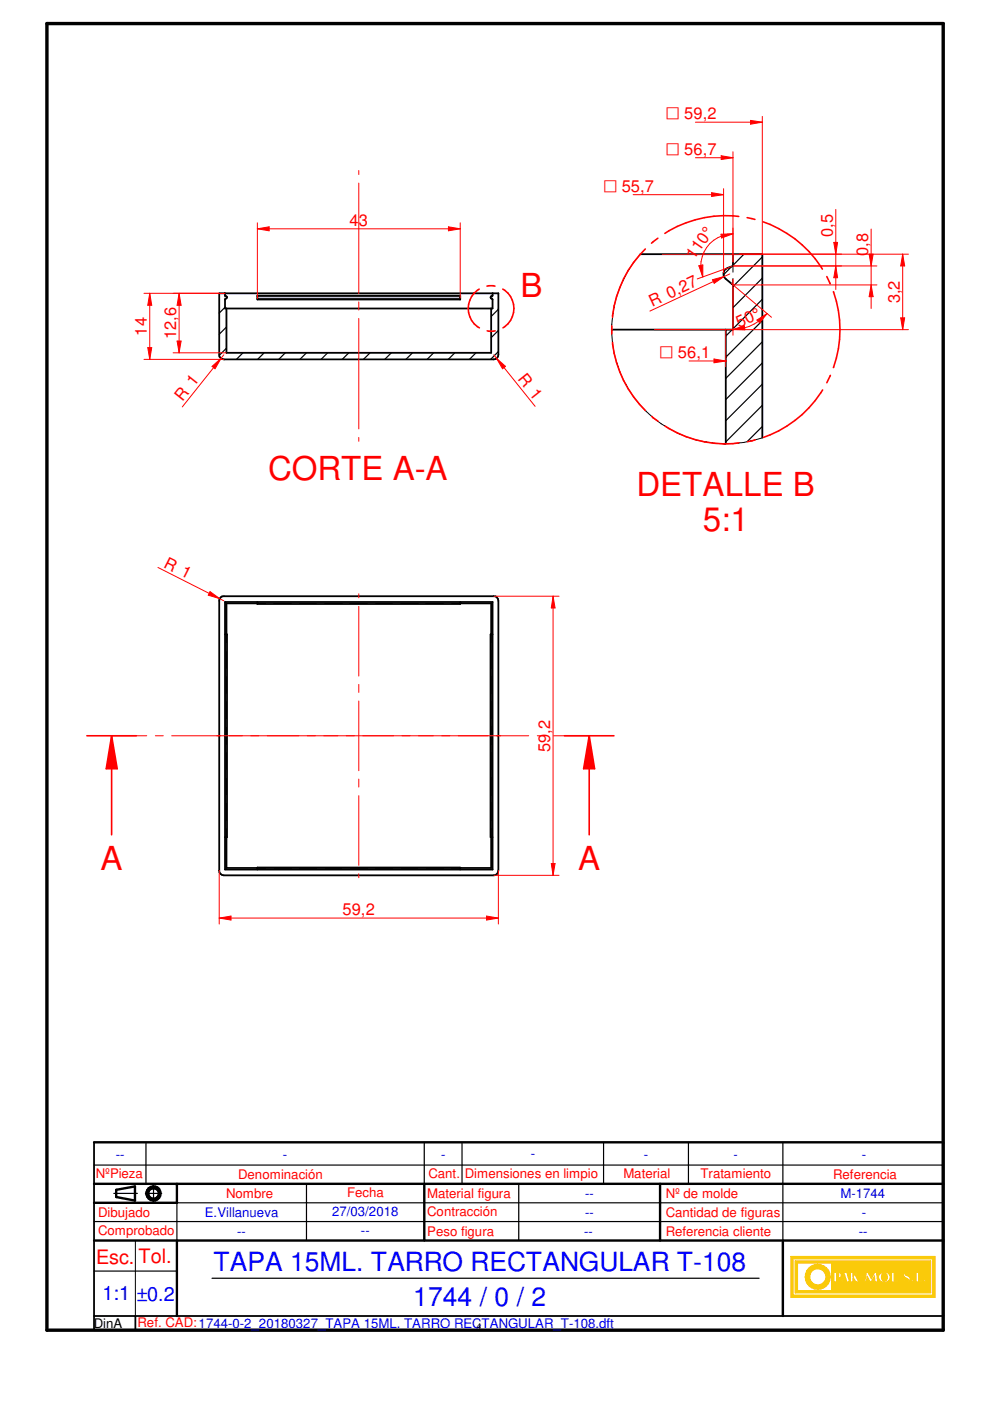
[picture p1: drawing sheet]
<svg xmlns="http://www.w3.org/2000/svg" width="210mm" height="297mm" viewBox="0 0 210 297" stroke-linecap="round" stroke-linejoin="round" font-family="sans-serif">
<path d="M9.9 5h190.1v277h-190.1z" fill="none" stroke="#000" stroke-width=".72"/>
<g fill="none" stroke="#000" stroke-width=".51">
<path d="M19.9 255h17.6M19.9 251h180.1M24.6 252.3v1.5M28.6 251.5v3.1M140 251v12M19.9 263h180.1M166 263v16"/>
<circle cx="32.5" cy="253" r="1.5"/>
<circle cx="32.6" cy="253" r="1.14"/>
</g>
<path d="M19.9 242.2v39.8h180.1v-39.8M19.9 279h180.1M28.7 279v3" fill="none" stroke="#000" stroke-width=".38"/>
<g fill="none" stroke="#000" stroke-width=".25">
<path d="M19.9 247h180.1M19.9 259h180.1M24.1 253h5M30.8 253h3.5M30.9 242.2v8.8M32.6 251.3v3.5M37.5 255v8M65 251v12M98 242.2v8.8M110 251v12M128 242.2v8.8M146 242.2v8.8"/>
<path d="M166 242.2v20.8M19.9 269.5h17.6M45 271h116"/>
</g>
<g fill="#faca0a">
<path d="M167.7 266.4v8.6h30.5v-8.6zM168.1 266.9h29.7v7.7h-29.7z" fill-rule="evenodd"/>
<path d="M168.6 267.3v6.8h28.7v-6.8zM193.1 271.5a.3 .3 0 0 1 .6 0 .3 .3 0 0 1-.6 0zM194.2 269.7h.6v1.9h.8v.2h-1.4zM195.9 271.4l.4-.1v.4l-.3 .1zM169.1 267.8h7.2v5.8h-7.2zM176.8 269.7h.8a.61 .61 0 0 1 .8 .5 .61 .61 0 0 1-.6 .7h-.4v.9h-.6zM179 269.7h.5l.6 2.1h-.6l-.1-.4h-.6l-.2 .4h-.2zM180.3 269.7h.5v.9l.8-.9h.3l-.5 .7 .7 1.4h-.7l-.5-.9-.1 .9h-.5zM182.2 270.6h.8v.2h-.8zM183.7 269.7h.3l.7 1.4 .8-1.4h.3l.3 2.1h-.6l-.1-1.2-.7 1.2h-.2l-.6-1.2-.2 1.2h-.4zM186.4 270.2a1.19 1.19 0 0 1 1.7-.4 1.19 1.19 0 0 1 .3 1.7 1.2 1.2 0 0 1-1.5 .2 1.2 1.2 0 0 1-.5-1.5zM189 269.7h.6v1.9h.8v.2h-1.4zM191.6 270a.73 .73 0 0 1 .8-.3 .73 .73 0 0 1 .6 .6l-.3 .1a.35 .35 0 0 0-.3-.5 .35 .35 0 0 0-.4 .4l.3 .1a.74 .74 0 0 1 .6 1.1 .74 .74 0 0 1-1.2 .1l-.1-.5h.2v.3a.35 .35 0 0 0 .5 .2 .35 .35 0 0 0 .1-.5 .88 .88 0 0 1-.8-1.1z" fill-rule="evenodd"/>
</g>
<g fill="none" stroke="#faca0a" stroke-width=".25">
<path d="M176.8 269.7h.8a.63 .63 0 0 1 .7 .3 .63 .63 0 0 1 0 .8l-.9 .1v.9h-.6zM179 269.7h.5l.6 2.1h-.6l-.1-.4h-.6l-.2 .4h-.2zM180.3 269.7h.5v.9l.8-.9h.3l-.5 .7 .7 1.4h-.7l-.5-.9-.1 .9h-.5zM183.7 269.7h.3l.7 1.4 .8-1.4h.3l.3 2.1h-.6l-.1-1.2-.7 1.2h-.2l-.6-1.2-.2 1.2h-.4zM186.4 270.2a1.19 1.19 0 0 1 1.7-.4 1.19 1.19 0 0 1 .3 1.7 1.2 1.2 0 0 1-1.5 .2 1.2 1.2 0 0 1-.5-1.5zM191.8 271.3h.1M192.2 271.7l-.4-.3v-.3h-.2a.73 .73 0 0 0 .4 .7 .73 .73 0 0 0 .8-.1M192.2 271.7h.1M192.2 269.7l-.4 .2-.2 .4a1.24 1.24 0 0 0 .9 1l.1 .1M192.3 269.7h.1M192.3 269.7l.6 .3 .1 .3-.3 .1a.35 .35 0 0 0-.3-.5 .35 .35 0 0 0-.4 .4l1 .6-.2 .8M192.3 270.4h.1"/>
<path d="M192.6 271.4h.1M192.6 271.4l-.4 .3M192.8 271.7h.1"/>
</g>
<path d="M171.3 269.1a2.65 2.65 0 0 1 2.9-.9 2.65 2.65 0 0 1 1.8 2.4h-.9a1.75 1.75 0 0 0-2.6-1.4 1.75 1.75 0 0 0 0 3 1.75 1.75 0 0 0 2.6-1.4h.9a2.66 2.66 0 0 1-3.6 2.4 2.66 2.66 0 0 1-1.1-4.1z" fill-rule="evenodd" fill="#faca0a"/>
<path d="M171.5 268.9a2.65 2.65 0 0 1 2.8-.7 2.65 2.65 0 0 1 1.7 2.4h-.9a1.74 1.74 0 0 0-2.6-1.4 1.74 1.74 0 0 0 0 3 1.74 1.74 0 0 0 2.6-1.4h.9a2.65 2.65 0 0 1-3.7 2.3 2.65 2.65 0 0 1-.8-4.2z" fill="none" stroke="#faca0a" stroke-width=".25"/>
<path d="M177.4 270l.4 .2v.4l-.3 .2h-.1z" fill-rule="evenodd" fill="#faca0a"/>
<path d="M177.4 270l.4 .2v.4l-.3 .2h-.1z" fill="none" stroke="#faca0a" stroke-width=".25"/>
<path d="M179.1 270.3l.2 .8h-.5z" fill="#faca0a"/>
<path d="M179.1 270.3l.2 .8h-.5z" fill="none" stroke="#faca0a" stroke-width=".25"/>
<path d="M187.1 270.2a.65 .65 0 0 1 .8-.1 .65 .65 0 0 1 .3 .7 .68 .68 0 0 1-.7 .9 .68 .68 0 0 1-.6-.9z" fill-rule="evenodd" fill="#faca0a"/>
<g fill="none" stroke="#faca0a" stroke-width=".25">
<path d="M167.7 266.4h30.5v8.6h-30.5zM168.1 266.9h29.7v7.7h-29.7zM168.6 267.3h28.7v6.8h-28.7zM169.1 267.8h7.2v5.8h-7.2zM182.2 270.6h.8v.2h-.8zM187.2 270l.3-.1a.9 .9 0 0 1 .6 .9 .9 .9 0 0 1-.6 .9 .96 .96 0 0 1-.3-1.7zM189 269.7h.6v1.9h.8v.2h-1.4zM194.2 269.7h.6v1.9h.8v.2h-1.4zM195.9 271.4l.4-.1v.4l-.3 .1z"/>
<circle cx="193.4" cy="271.5" r=".27"/>
</g>
<path d="M19.9 242.2h180.1M24.6 253.8l4 .8M28.6 251.5l-4 .8M37.5 251v4M90 251v12M37.5 263v16" fill="none" stroke="#000" stroke-width=".51"/>
<path d="M37.5 255h162.5M90 242.2v8.8" fill="none" stroke="#000" stroke-width=".25"/>
<g fill="none" stroke="#000" stroke-width=".21">
<path d="M47.9 134.5v43M48 134.5v1.8M48 138.1v3.5M54.6 127.9h1.7M54.6 127.8h43M58.2 127.9h3.5M63.5 127.9h3.6M68.9 127.9h3.5M74.3 127.9h3.5M79.7 127.9h3.5M85 127.9h3.6M90.4 127.9h3.5"/>
<path d="M95.8 127.9h1.8M104.1 134.5l.1 43M48 143.5v3.5M48 148.8v3.6M48 154.2v3.6M48 159.6v3.6M48 165v3.5M48 170.3v3.6M48 175.7v1.8M54.6 184h1.7M54.6 184.1h43M58.2 184h3.5"/>
<path d="M63.6 184h3.5M69 184h3.5M74.3 184h3.6M79.7 184h3.5M85.1 184h3.5M90.4 184h3.6M95.8 184h1.8M28.7 263v16"/>
</g>
<path d="M46.8 126.7l.7-.3h57.2a.94 .94 0 0 1 1 1v57.2a1.01 1.01 0 0 1-1 1h-57.2a1.01 1.01 0 0 1-1-1v-57.2zM47.7 127.6h56.7v56.8h-56.7zM47.7 134.5h.4v43h-.4M54.6 127.9h-6.6v6.6M54.6 127.6v.5h43v-.5M97.6 127.9h6.5v6.6M104.4 134.5h-.4v43h.4M48 177.5v6.5h6.6M104.1 177.5v6.5h-6.5M54.6 184.4v-.5h43v.5" fill="none" stroke="#000" stroke-width=".38"/>
<path d="M76.1 125.9v.8M76.1 128.6v14.7M23.7 156h7.4M32.9 156h1.7M36.4 156h75.7M76.1 145.1v1.7M76.1 148.6v14.8M113.9 156h1.7M117.4 156h7.5M76.1 165.2v1.7M76.1 168.7v14.8M76.1 185.3v.8" fill="none" stroke="#f00" stroke-width=".21"/>
<path d="M28.9 156h-5.2v21M119.7 156h5.2" fill="none" stroke="#f00" stroke-width=".34"/>
<path d="M23.7 156l1.1 7h-2.3z" fill="#f00"/>
<path d="M23.7 156l1.1 7h-2.3zM124.9 156v21" fill="none" stroke="#f00" stroke-width=".34"/>
<path d="M124.9 156l1.2 7h-2.4z" fill="#f00"/>
<g fill="none" stroke="#f00" stroke-width=".34">
<path d="M136.8 52.8a23.5 23.5 0 0 0-6.9 14.5M139.5 50.5l-1.4 1.1M156.6 45.9a23.8 23.8 0 0 0-15.6 3.6M158.4 46.1l1.7 .4M161.8 47a23.9 23.9 0 0 1 12.6 10.1M175.3 58.6l.7 1.6M101.6 61.3a4.8 4.8 0 0 0 0 8.2M103.3 60.7h1.6M103.3 70.1h1.7M106.6 61.3a4.8 4.8 0 0 1 0 8.2M129.7 69.1v1.7M129.9 72.6a23.8 23.8 0 0 0 7 14.5"/>
<path d="M176.1 79.6l-.8 1.6M176.7 61.8a23.9 23.9 0 0 1 0 16.1M138.2 88.3l1.3 1M141 90.3a23.4 23.4 0 0 0 15.7 3.6M160.1 93.3l-1.6 .3M174.4 82.7a23.8 23.8 0 0 1-12.6 10.1M18.4 156h5.3M124.9 156l1.2 7h-2.4zM124.9 156h5.3"/>
</g>
<g fill="none" stroke="#000" stroke-width=".25">
<path d="M155.2 56.5l-1.8 1.8M157.7 53.9l-2.3 2.4M161.6 54.5l-6.2 6.2M161.6 59l-6.2 6.2M47.7 65.2l-1.2 1.2M48 69.3l-1.5 1.6M48 73.8l-1.5 1.6M51.5 74.8l-1.4 1.4M56 74.8l-1.4 1.4M60.5 74.8l-1.4 1.4M65 74.8l-1.4 1.4M69.5 74.8l-1.4 1.4"/>
<path d="M74 74.8l-1.4 1.4M78.5 74.8l-1.5 1.4M83 74.8l-1.4 1.4M87.5 74.8l-1.4 1.4M91.9 74.8l-1.3 1.4M96.4 74.8l-1.4 1.4M100.9 74.8l-1.4 1.4M104.5 62.2l-.1 .1M105.7 65.6l-1.6 1.5M105.7 70.1l-1.6 1.5M105.7 74.5l-1.7 1.7M155.2 69.9l-1.3 1.3"/>
<path d="M161.6 63.5l-6.2 6.2M161.6 68l-7.7 7.7M161.6 72.5l-7.7 7.7M161.6 77l-7.7 7.7M161.6 81.4l-7.7 7.8M161.6 85.9l-7.7 7.8M161.6 90.4l-3.2 3.2"/>
</g>
<path d="M135.8 53.9h25.8v38.9M155.4 53.9v2.5l-1.1 .4a1.37 1.37 0 0 0-.5 2.3l1.6 1.3v9.5h-25.7M46.5 62.2h59.2v13a1.01 1.01 0 0 1-1 1h-57.2a1.01 1.01 0 0 1-1-1zM47.7 62.2v.5l.4 .4-.4 .4v1.9h56.7v-1.9l-.4-.4 .2-.3 .2-.1v-.5M48 65.4v9.4h56.1v-9.4M54.6 62.7h43v.8h-43zM153.9 69.9v24.2" fill="none" stroke="#000" stroke-width=".38"/>
<path d="M135.8 53.9a24.2 24.2 0 0 0-2 29.4 24.2 24.2 0 0 0 27.8 9.5M155.4 56.4v1.3M155.4 59.1v1.3M47.7 62.7v.2M47.7 63.2v.3M54.6 63.2h43M54.6 62.8h43M104.4 62.7v.2M104.4 63.2v.3" fill="none" stroke="#000" stroke-width=".21"/>
<path d="M104.7 126.4h13.8M117.3 126.4l.4 2.5h-.8zM104.7 185.6h13.8" fill="none" stroke="#f00" stroke-width=".21"/>
<path d="M117.3 126.4l.4 2.5h-.8z" fill="#f00"/>
<path d="M116.9 183.1h.8l-.4 2.5z" fill="none" stroke="#f00" stroke-width=".21"/>
<path d="M116.9 183.1h.8l-.4 2.5z" fill="#f00"/>
<path d="M117.3 126.4v59.2M46.5 184.6v11.3M46.5 194.6l2.5-.4v.9zM105.7 184.6v11.3" fill="none" stroke="#f00" stroke-width=".21"/>
<path d="M46.5 194.6l2.5-.4v.9z" fill="#f00"/>
<path d="M103.2 194.2l2.5 .4-2.5 .5z" fill="none" stroke="#f00" stroke-width=".21"/>
<path d="M103.2 194.2l2.5 .4-2.5 .5z" fill="#f00"/>
<path d="M76.1 36.2v.8M76.1 38.8v23.4M54.6 47.2v16M54.6 48.5l2.5-.4v.8zM97.6 47.2v16M76.1 64v1.7M76.1 67.5v23.4M76.1 92.8v.8M46.5 194.6h59.2" fill="none" stroke="#f00" stroke-width=".21"/>
<path d="M54.6 48.5l2.5-.4v.8z" fill="#f00"/>
<path d="M95.1 48.1l2.5 .4-2.5 .4z" fill="none" stroke="#f00" stroke-width=".21"/>
<path d="M95.1 48.1l2.5 .4-2.5 .4z" fill="#f00"/>
<path d="M54.6 48.5h43M150.9 40.9l2.5 .4-2.5 .4zM153.4 40v17.8" fill="none" stroke="#f00" stroke-width=".21"/>
<path d="M150.9 40.9l2.5 .4-2.5 .4z" fill="#f00"/>
<path d="M152.9 33l2.5 .4-2.5 .4zM155.4 32.2v21.7M134.2 41.3h19.2" fill="none" stroke="#f00" stroke-width=".21"/>
<path d="M152.9 33l2.5 .4-2.5 .4z" fill="#f00"/>
<path d="M147.4 33.4h8M159.1 25.5l2.5 .4-2.5 .4zM161.6 24.7v29.2" fill="none" stroke="#f00" stroke-width=".21"/>
<path d="M159.1 25.5l2.5 .4-2.5 .4z" fill="#f00"/>
<path d="M147.4 25.9h14.2M155.4 56.4h23M156.9 53.9h21.5M176.8 51.4h.8l-.4 2.5z" fill="none" stroke="#f00" stroke-width=".21"/>
<path d="M176.8 51.4h.8l-.4 2.5z" fill="#f00"/>
<path d="M177.2 56.4l.4 2.5h-.8z" fill="none" stroke="#f00" stroke-width=".21"/>
<path d="M177.2 56.4l.4 2.5h-.8z" fill="#f00"/>
<path d="M155.4 56.4h30.5M177.2 44.4v17M184.3 53.9h.8l-.4 2.5zM155.4 60.4h30.5" fill="none" stroke="#f00" stroke-width=".21"/>
<path d="M184.3 53.9h.8l-.4 2.5z" fill="#f00"/>
<path d="M184.7 60.4l.4 2.5h-.8z" fill="none" stroke="#f00" stroke-width=".21"/>
<path d="M184.7 60.4l.4 2.5h-.8z" fill="#f00"/>
<path d="M152.9 49.7l2.5-.1-2.4 .9zM155.1 56.5l-7.3 2.6M155.4 48.3v7.3M184.7 48.6v16.8" fill="none" stroke="#f00" stroke-width=".21"/>
<path d="M152.9 49.7l2.5-.1-2.4 .9z" fill="#f00"/>
<path d="M148.2 56.3l.8-.1v2.5z" fill="none" stroke="#f00" stroke-width=".21"/>
<path d="M148.2 56.3l.8-.1v2.5z" fill="#f00"/>
<path d="M155.4 49.6a6.8 6.8 0 0 0-6.4 9.1M155.4 59.2v11.9M155.1 60.1l8.5 7.2M155.4 69.8l2.4-.7 .1 .8z" fill="none" stroke="#f00" stroke-width=".21"/>
<path d="M155.4 69.8l2.4-.7 .1 .8z" fill="#f00"/>
<path d="M160.5 67.9l2.1-1.4-1.5 2z" fill="none" stroke="#f00" stroke-width=".21"/>
<path d="M160.5 67.9l2.1-1.4-1.5 2z" fill="#f00"/>
<path d="M151 59.3l2.5-.7-2.1 1.5zM154.7 58.1l-16.9 7.9M162.6 66.5a9.5 9.5 0 0 1-7.2 3.3" fill="none" stroke="#f00" stroke-width=".21"/>
<path d="M151 59.3l2.5-.7-2.1 1.5z" fill="#f00"/>
<path d="M151.4 76.1l2.5 .4-2.5 .4zM153.9 69.9v7.9" fill="none" stroke="#f00" stroke-width=".21"/>
<path d="M151.4 76.1l2.5 .4-2.5 .4z" fill="#f00"/>
<path d="M140.4 53.9h52.2M191.4 53.9l.4 2.5h-.8zM138.8 69.9h53.8M146.1 76.5h7.8" fill="none" stroke="#f00" stroke-width=".21"/>
<path d="M191.4 53.9l.4 2.5h-.8z" fill="#f00"/>
<path d="M191 67.4h.8l-.4 2.5z" fill="none" stroke="#f00" stroke-width=".21"/>
<path d="M191 67.4h.8l-.4 2.5z" fill="#f00"/>
<path d="M191.4 53.9v16M30.5 62.2h17.2M30.5 76.2h17M31.7 62.2l.5 2.5h-.9z" fill="none" stroke="#f00" stroke-width=".21"/>
<path d="M31.7 62.2l.5 2.5h-.9z" fill="#f00"/>
<path d="M31.3 73.7h.9l-.5 2.5z" fill="none" stroke="#f00" stroke-width=".21"/>
<path d="M31.3 73.7h.9l-.5 2.5z" fill="#f00"/>
<path d="M31.7 62.2v14M36.7 62.2h11M36.7 74.8h11.3M38 62.2l.4 2.5h-.9z" fill="none" stroke="#f00" stroke-width=".21"/>
<path d="M38 62.2l.4 2.5h-.9z" fill="#f00"/>
<path d="M37.5 72.3h.9l-.4 2.5z" fill="none" stroke="#f00" stroke-width=".21"/>
<path d="M37.5 72.3h.9l-.4 2.5z" fill="#f00"/>
<path d="M38 62.2v12.6M45 77.7l1.9-1.7-1.3 2.2zM47.5 75.2l-8.8 11.1" fill="none" stroke="#f00" stroke-width=".21"/>
<path d="M45 77.7l1.9-1.7-1.3 2.2z" fill="#f00"/>
<path d="M104.7 75.2l8.8 10.9M105.3 76l1.9 1.7-.6 .5z" fill="none" stroke="#f00" stroke-width=".21"/>
<path d="M105.3 76l1.9 1.7-.6 .5z" fill="#f00"/>
<path d="M33.5 120.3l14 7.1M44.5 125.4l2.1 1.5-2.4-.7z" fill="none" stroke="#f00" stroke-width=".21"/>
<path d="M44.5 125.4l2.1 1.5-2.4-.7z" fill="#f00"/>
<g font-size="7" fill="#f00">
<text x="110.4" y="63">B</text>
<text x="56.9" y="101.9">CORTE A-A</text>
<text x="135" y="105.1">DETALLE B</text>
<text x="149" y="112.6">5:1</text>
<text x="21.3" y="184.5">A</text>
<text x="122.6" y="184.5">A</text>
</g>
<g font-size="5.6" fill="#00f">
<text x="45.3" y="269.4">TAPA 15ML. TARRO RECTANGULAR T-108</text>
<text x="87.6" y="276.9">1744 / 0 / 2</text>
</g>
<g font-size="4.2" fill="#f00">
<text x="20.4" y="267.9">Esc.</text>
<text x="29.3" y="267.9">Tol.</text>
</g>
<g font-size="4.2" fill="#00f">
<text x="21.8" y="275.7">1:1</text>
<text x="28.9" y="275.8">±0.2</text>
</g>
<g font-size="3.9" fill="#f00">
<text x="141.3" y="25.3">q 59,2</text>
<text x="141.3" y="32.8">q 56,7</text>
<text x="128" y="40.6">q 55,7</text>
<text x="139.9" y="75.9">q 56,1</text>
</g>
<g font-size="3.5" fill="#f00">
<text x="74.1" y="47.9">43</text>
<text x="176.6" y="50.2" transform="rotate(-90 176.6 50.2)">0,5</text>
<text x="147.2" y="55.1" transform="rotate(-55 147.2 55.1)">110°</text>
<text x="184.1" y="54.3" transform="rotate(-90 184.1 54.3)">0,8</text>
<text x="138.3" y="65" transform="rotate(-25 138.3 65)">R 0,27</text>
<text x="190.8" y="64.3" transform="rotate(-90 190.8 64.3)">3,2</text>
<text x="31.1" y="71.2" transform="rotate(-90 31.1 71.2)">14</text>
<text x="37.3" y="71.9" transform="rotate(-90 37.3 71.9)">12,6</text>
<text x="156.7" y="69.5" transform="rotate(-25 156.7 69.5)">50°</text>
<text x="109.6" y="80.4" transform="rotate(51 109.6 80.4)">R 1</text>
<text x="38.7" y="85.2" transform="rotate(-51 38.7 85.2)">R 1</text>
<text x="34.5" y="120.1" transform="rotate(27 34.5 120.1)">R 1</text>
<text x="116.7" y="159.4" transform="rotate(-90 116.7 159.4)">59,2</text>
<text x="72.6" y="194">59,2</text>
</g>
<g font-size="2.8" fill="#00f">
<text x="24.6" y="245.7">--</text>
<text x="60" y="245.7">-</text>
<text x="93.5" y="245.7">-</text>
<text x="112.5" y="245.6">-</text>
<text x="136.5" y="245.7">-</text>
<text x="155.5" y="245.7">-</text>
<text x="182.7" y="245.7">-</text>
<text x="43.4" y="258">E.Villanueva</text>
<text x="70.4" y="257.9">27/03/2018</text>
<text x="124" y="258">--</text>
<text x="124" y="254">--</text>
<text x="178.2" y="254">M-1744</text>
<text x="182.8" y="257.9">-</text>
<text x="50.3" y="262">--</text>
<text x="76.5" y="261.9">--</text>
<text x="123.8" y="262">--</text>
<text x="182.1" y="262.1">--</text>
</g>
<g font-size="2.8" fill="#f00">
<text x="20.3" y="249.7">NºPieza</text>
<text x="50.5" y="250">Denominación</text>
<text x="90.8" y="249.7">Cant.</text>
<text x="98.6" y="249.7">Dimensiones en limpio</text>
<text x="132.2" y="249.7">Material</text>
<text x="148.5" y="249.7">Tratamiento</text>
<text x="176.7" y="250">Referencia</text>
<text x="20.8" y="257.9">Dibujado</text>
<text x="47.9" y="254">Nombre</text>
<text x="73.6" y="253.8">Fecha</text>
<text x="90.6" y="253.9">Material figura</text>
<text x="90.6" y="257.9">Contracción</text>
<text x="141.1" y="254">Nº de molde</text>
<text x="141.1" y="257.9">Cantidad de figuras</text>
<text x="20.8" y="261.9">Comprobado</text>
<text x="90.6" y="262">Peso figura</text>
<text x="141.1" y="262">Referencia cliente</text>
<text x="29.2" y="281.4">Ref. CAD:1744-0-2_20180327_TAPA 15ML. TARRO RECTANGULAR_T-108.dft</text>
</g>
<text font-size="2.8" x="19.9" y="281.5">DinA</text>
<text font-size="1.7" x="101.1" y="281.7">4</text>
</svg>
